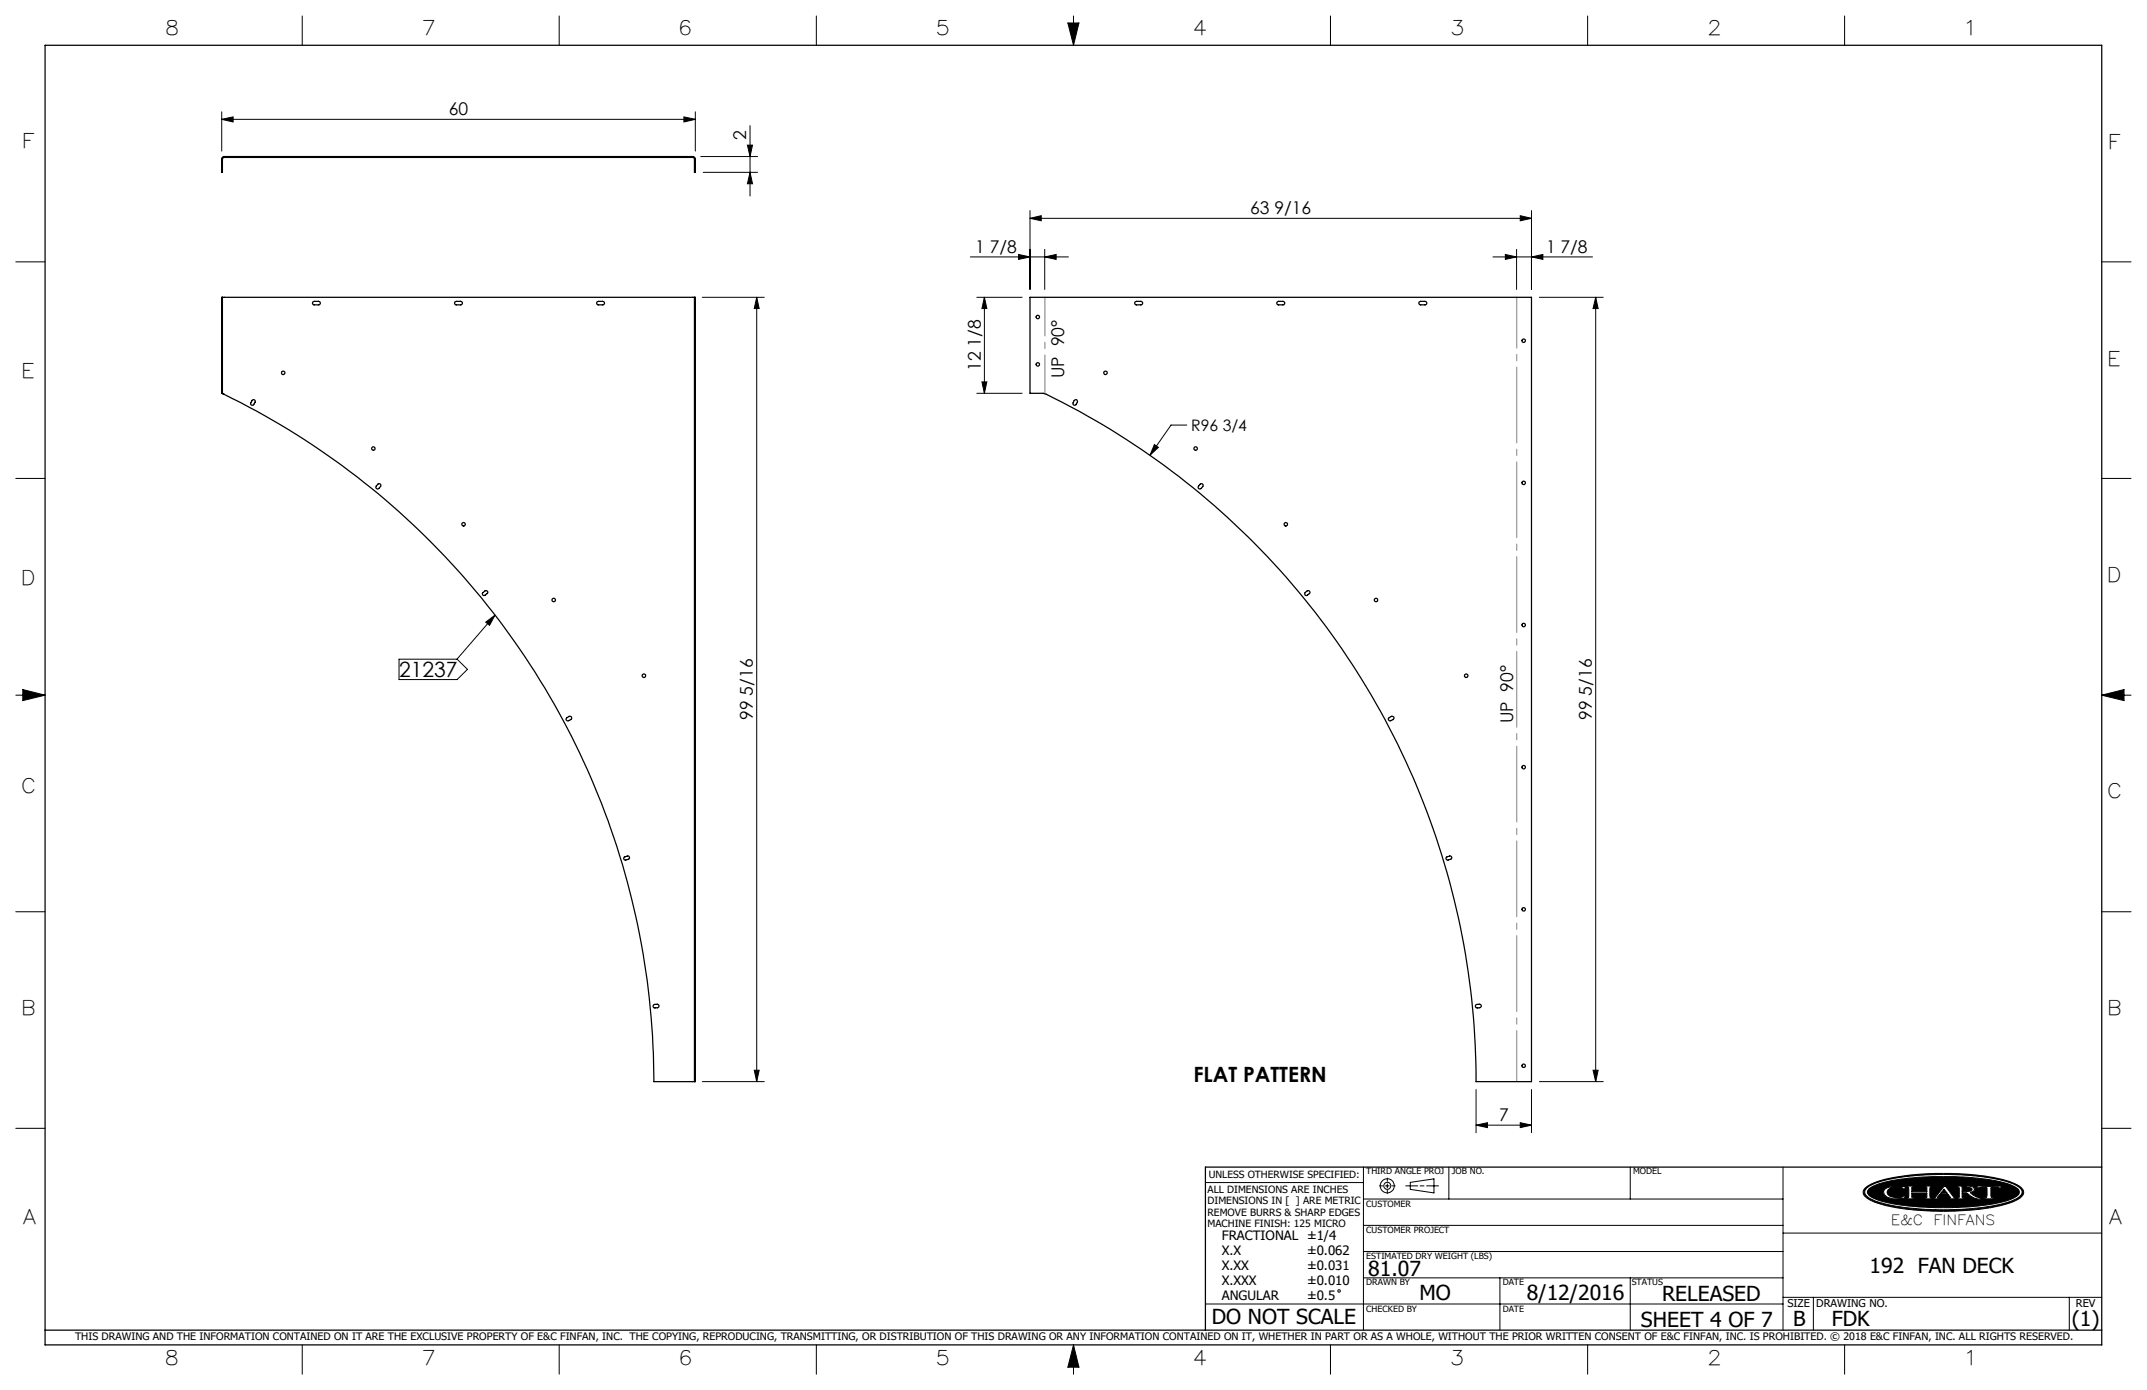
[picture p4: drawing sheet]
<svg xmlns="http://www.w3.org/2000/svg" width="432mm" height="279mm" viewBox="0 0 432 279" stroke-linecap="round" stroke-linejoin="round" font-family="sans-serif">
<g fill="none" stroke="#000" stroke-width=".2">
<path d="M60.8 3.2v5.9M112.5 3.2v5.9M164.2 3.2v5.9M214.8 4.6h2.2l-1.1 4.5zM215.9 3.2v5.9M267.6 3.2v5.9M319.3 3.2v5.9M371 3.2v5.9M44.6 24l2.3-.5v1zM44.6 22.5v7.9M44.6 24h95.2M137.5 23.5l2.3 .5-2.3 .5z"/>
<path d="M139.8 22.5v7.9M140.9 31.5h11.5M141.4 34.6h11M150.3 29.2h1l-.5 2.3zM150.8 25.3v14.1M150.8 34.6l.5 2.3h-1zM3.2 52.6h5.9M141.3 59.8h12.4M152.2 59.8v157.6M152.2 59.8l.5 2.2h-1zM195.2 51.6h19.7M196.5 59.8h9.1"/>
<path d="M198 59.8l.5 2.2h-1zM198 59.8v19.3M204.9 51.2l2.3 .4-2.3 .5zM207.2 43.9l2.2-.5v1zM207.2 42.3v15.9M207.2 43.9h100.8M210.1 51.6l2.3-.4v.9zM210.1 50.1v8.1M300.2 51.6h20.1M302.8 51.2l2.2 .4-2.2 .5zM305 50.1v8.1M305.8 43.4l2.2 .5-2.2 .5z"/>
<path d="M308 51.6l2.3-.4v.9zM308 42.3v15.9M309.6 59.8h12.8M320.9 59.8l.5 2.2h-1zM320.9 59.8v157.6M422.7 52.6h5.9M196.5 79.1h9.1M197.5 76.8h1l-.5 2.3zM3.2 96.2h5.9M232.2 89.4l.8 .5-1.7 1.6zM238.7 85.4h-3.2l-4.2 6.1M422.7 96.2h5.9"/>
<path d="M3.2 139.7h5.9M4.6 138.6l4.5 1.1-4.5 1.1zM80.3 132.5h11.6l2.1 2-2.1 2.1h-11.6zM97.7 125.1l1.9-1.5-1.1 2.1zM99.6 123.6l-7.7 8.9M422.7 139.7h5.9M422.7 139.7l4.5-1.1v2.2zM3.2 183.3h5.9M422.7 183.3h5.9M141.3 217.4h12.4M151.7 215.1h1l-.5 2.3zM296.9 219v8.7"/>
<path d="M308 219v8.7M309.6 217.4h12.8M320.4 215.1h1l-.5 2.3zM3.2 226.8h5.9M242.4 237.7h31.8M274.2 234.6v32.8M277.4 238.4h.7M278.6 238.4h.8M279 236.8v.7M279 238v.8M279 239.3v.6M279.9 238.4h.7"/>
<path d="M282.7 238.4h2.4M283.6 237.7l4.8-.7v2.8l-4.8-.7zM285.6 238.4h.8M286.9 238.4h2.4M291.4 234.6v6.4M296.9 226.2l2.3-.5v1zM296.9 226.2h11.1M305.8 225.7l2.2 .5-2.2 .5zM327.9 234.6v6.4M358.6 234.6v32.8M375.3 238.7a16.2 16.2 0 0 1 7.4-2.3 55.4 55.4 0 0 1 21.3 1.1l1.9 .8a1.36 1.36 0 0 1 1.1 1.1 1.36 1.36 0 0 1-.7 1.4 23 23 0 0 1-9.9 2.4l-.5 .1a53.3 53.3 0 0 1-18.2-1.4 4.1 4.1 0 0 1-3-2 1.17 1.17 0 0 1 .6-1.2zM375.4 238.9a12.3 12.3 0 0 1 6-2.1 59.4 59.4 0 0 1 22.1 .7 4.5 4.5 0 0 1 3.1 1.9 1.36 1.36 0 0 1-.9 1.5 27.8 27.8 0 0 1-10.4 2.1l-1.1 .1a48.8 48.8 0 0 1-17.3-1.8l-1.5-.9a.94 .94 0 0 1 0-1.5z"/>
<path d="M375.8 239a15.4 15.4 0 0 1 7.6-2.1l3.6-.3 3.3-.1a44.5 44.5 0 0 1 14.2 1.7l.8 .4a1.03 1.03 0 0 1 .8 1 1.03 1.03 0 0 1-.8 1 25.5 25.5 0 0 1-9.5 2l-5 .1a43.6 43.6 0 0 1-13.5-1.6l-1.3-.8a.79 .79 0 0 1-.2-1.3zM379 239.1a5 5 0 0 1 3.5-.6h.7l-.2 .6-.5-.4a3.4 3.4 0 0 0-2.8 .4l-.2 .5 .2 .5a3.1 3.1 0 0 0 2.8 .5l.4-.3h.3l-.2 .5-.7 .1a3.6 3.6 0 0 1-3.3-.8l-.2-.6zM383.5 238.4h1.6v.2l-.6 .1v.8h3v-.8l-.5-.1v-.2h1.5v.2l-.3 .1-.1 .4 .1 1.5v.1l.3 .1v.2h-1.5v-.2h.4l.1-.2v-.8h-3v.8l.1 .2h.5v.2h-1.6v-.2l.3-.1 .1-.1v-1.5v-.4l-.4-.1zM391 239l.6 .9h-1.3zM391 238.4h.3l1.7 2.3 .5 .1v.2h-1.6v-.2l.4-.1-.5-.6h-1.7l-.5 .7h.6v.2h-1.5v-.2l.5-.1zM393.6 238.4h2.3l.9 .2 .3 .4-.2 .5-.7 .2 1.2 .9 1.1 .2v.2a4.2 4.2 0 0 1-2.9-1.1l-1-.1v.9l.6 .1v.2h-1.6v-.2h.3l.2-.2v-1.8l-.5-.2zM394.6 238.6h.9l.9 .2 .2 .3-.2 .3-1.8 .1zM397.9 238.3l1 .2 3.7-.1-.3 .5h-.2l-.1-.2h-1.6l.1 1.9 .6 .2v.2h-2.2v-.2l.7-.2v-1.8l-1.6-.1-.2 .2h-.3zM402.1 238.9h.1M422.7 226.8h5.9M274.2 256.9h84.4M274.2 251.6h84.4"/>
<path d="M274.2 246.3h84.4M274.2 241h84.4M301.7 256.9v10.5M327.9 256.9v10.5M358.6 247.9h64.1M60.8 270.3v5.9M112.5 270.3v5.9M164.2 270.3v5.9M215.9 270.3v5.9M215.9 270.3l1.1 4.5h-2.2zM242.4 262.1h116.2M267.6 270.3v5.9"/>
<path d="M319.3 270.3v5.9M358.6 260.8h64.1M364.7 260.8v6.6M371 270.3v5.9M416.2 260.8v6.6"/>
<circle cx="279" cy="238.4" r=".71"/>
<circle cx="279" cy="238.4" r="1.41"/>
<circle cx="269.3" cy="259.5" r=".25"/>
</g>
<g fill="none" stroke="#000" stroke-width=".25">
<path d="M9.1 9.1h413.6v261.2h-413.6zM44.7 31.6l.3-.1h94.4l.4 .4v2.7h-.1v-2.7l-.3-.3h-94.4l-.3 .4v2.6h-.1v-2.7zM44.7 59.8h95M44.7 59.8h-.1v19.3M44.7 59.8v19.3M139.7 59.8h.1v157.6h-.1M139.7 59.8v157.6M207.2 59.8h100.8v157.6h-11.1a153.3 153.3 0 0 0-87.1-138.3h-2.6zM44.6 79.1l.5 .2M44.6 79.1h.1M44.7 79.1l.4 .2M45.1 79.3a153.6 153.6 0 0 1 86.4 138.1h8.2"/>
<path d="M62.9 60.7l1.2-.1a.35 .35 0 0 1 .3 .3 .35 .35 0 0 1-.3 .4h-.9a.36 .36 0 0 1-.3-.6zM91.5 60.7l1.1-.1a.35 .35 0 0 1 .4 .3 .35 .35 0 0 1-.4 .4h-.8a.36 .36 0 0 1-.3-.6zM120.1 60.7l1.1-.1a.35 .35 0 0 1 .4 .3 .35 .35 0 0 1-.4 .4h-.9a.36 .36 0 0 1-.2-.6zM228.3 60.7l1.1-.1a.35 .35 0 0 1 .4 .3 .35 .35 0 0 1-.4 .4h-.8a.34 .34 0 0 1-.4-.2 .34 .34 0 0 1 .1-.4zM256.9 60.7l1.1-.1a.35 .35 0 0 1 .4 .3 .35 .35 0 0 1-.4 .4h-.9a.34 .34 0 0 1-.3-.2 .34 .34 0 0 1 .1-.4zM285.5 60.7l1.1-.1a.35 .35 0 0 1 .3 .3 .35 .35 0 0 1-.3 .4h-.9a.34 .34 0 0 1-.3-.2 .34 .34 0 0 1 .1-.4zM50.7 80.4a.36 .36 0 0 1 .5 0 .36 .36 0 0 1 .1 .5l-.3 .4a.34 .34 0 0 1-.4 .1 .34 .34 0 0 1-.2-.4zM76 97.3a.35 .35 0 0 1 .5 0 .35 .35 0 0 1 0 .5l-.3 .4a.35 .35 0 0 1-.5 0 .35 .35 0 0 1 0-.5zM216 80.5a.36 .36 0 0 1 .5-.1 .36 .36 0 0 1 .2 .5l-.3 .4a.34 .34 0 0 1-.4 .1 .34 .34 0 0 1-.2-.4zM241.4 97.3a.35 .35 0 0 1 .5 0 .35 .35 0 0 1 0 .5l-.3 .4a.35 .35 0 0 1-.5 0 .35 .35 0 0 1 0-.5zM97.1 119.2l.5-.5a.34 .34 0 0 1 .4 .2 .34 .34 0 0 1 0 .4l-.4 .3a.34 .34 0 0 1-.5 0 .34 .34 0 0 1 0-.4zM262.5 119.1l.4-.3a.35 .35 0 0 1 .5 0 .35 .35 0 0 1-.1 .5l-.3 .3a.35 .35 0 0 1-.5 0 .35 .35 0 0 1 0-.5z"/>
<path d="M113.9 144.3l.6-.3a.36 .36 0 0 1 .4 .2 .36 .36 0 0 1-.1 .4l-.4 .3a.34 .34 0 0 1-.5-.1 .34 .34 0 0 1 0-.5zM279.3 144.4l.5-.4a.36 .36 0 0 1 .5 .1 .36 .36 0 0 1-.1 .5l-.5 .3a.35 .35 0 0 1-.4-.1 .35 .35 0 0 1 0-.4zM125.5 172.3l.7-.2a.33 .33 0 0 1 .4 .2 .33 .33 0 0 1-.2 .4l-.5 .2a.34 .34 0 0 1-.4-.2 .34 .34 0 0 1 0-.4zM290.9 172.3l.6-.2a.33 .33 0 0 1 .5 .2 .33 .33 0 0 1-.3 .4l-.4 .2a.34 .34 0 0 1-.4-.2 .34 .34 0 0 1 0-.4zM131.5 202l.7-.1a.35 .35 0 0 1 .3 .3 .35 .35 0 0 1-.3 .4h-.5a.36 .36 0 0 1-.3-.2 .36 .36 0 0 1 .1-.4zM296.9 202l.6-.1a.35 .35 0 0 1 .4 .3 .35 .35 0 0 1-.3 .4h-.5a.36 .36 0 0 1-.3-.2 .36 .36 0 0 1 .1-.4zM422.7 234.6h-180.3v32.8M9.1 267.4h413.6"/>
<circle cx="57" cy="74.9" r=".35"/>
<circle cx="208.7" cy="73.3" r=".34"/>
<circle cx="208.7" cy="63.7" r=".34"/>
<circle cx="222.3" cy="74.9" r=".35"/>
<circle cx="306.4" cy="68.5" r=".34"/>
<circle cx="75.1" cy="90.2" r=".35"/>
<circle cx="240.5" cy="90.2" r=".35"/>
<circle cx="306.4" cy="97.1" r=".34"/>
<circle cx="93.2" cy="105.4" r=".35"/>
<circle cx="258.6" cy="105.4" r=".35"/>
<circle cx="111.4" cy="120.6" r=".34"/>
<circle cx="129.5" cy="135.8" r=".36"/>
<circle cx="276.7" cy="120.6" r=".34"/>
<circle cx="294.9" cy="135.8" r=".35"/>
<circle cx="306.4" cy="125.6" r=".34"/>
<circle cx="306.4" cy="154.2" r=".34"/>
<circle cx="306.4" cy="182.8" r=".34"/>
<circle cx="306.4" cy="214.2" r=".34"/>
</g>
<g fill="#000">
<path d="M383.5 238.4v.2h.3l.1 .2v1.8l-.1 .1-.3 .1v.2h1.6v-.2h-.5l-.1-.2v-.8h3v.9l-.5 .1v.2h1.5v-.2l-.3-.1-.1-.2v-1.6l.1-.3h.3v-.2h-1.5v.2l.5 .1v.8h-3v-.8l.6-.1v-.2zM391 238.4l-1.8 2.3-.5 .1v.2h1.5v-.2h-.6l.5-.7h1.7l.5 .6-.4 .1v.2h1.6v-.2l-.5-.1-1.7-2.3zM393.6 238.4v.2l.5 .2v1.8l-.2 .2h-.3v.2h1.6v-.2l-.6-.1v-.9l1 .1a3.7 3.7 0 0 0 2.9 1.1v-.2a3.4 3.4 0 0 1-2.3-1.1 .68 .68 0 0 0 .8-.2 .68 .68 0 0 0 0-.8l-.7-.3zM397.9 238.3l-.4 .6h.3l.2-.2 1.6 .1v1.8l-.2 .2h-.5v.2h2.2v-.2h-.5l-.2-.3v-1.7l1.6-.1 .1 .2h.2l.3-.5-4 .1zM375.8 239a13.3 13.3 0 0 1 6.5-2l2.7-.3 3.8-.2 7.5 .2a24.3 24.3 0 0 1 9.1 2 1.01 1.01 0 0 1 .7 .9 1.01 1.01 0 0 1-.7 1 21.9 21.9 0 0 1-8.6 1.9l-3.9 .2h-4.1l-3.8-.2a21.2 21.2 0 0 1-8.8-2l-.4-.3-.2-.5zM379.1 239a1.04 1.04 0 0 0 .7 1.7 7 7 0 0 0 3.2 .1l.2-.5h-.3l-.5 .4a2.56 2.56 0 0 1-2.8-.8 1.28 1.28 0 0 1 1.4-1.3h.2a1.49 1.49 0 0 1 1.4 .2l.4 .3 .2-.6h-.6a4.7 4.7 0 0 0-3.5 .5zM375.3 238.7a17.5 17.5 0 0 1 7.8-2.4l5.1-.4h4.8a34.5 34.5 0 0 1 12.5 2.2l.4 .2a1.36 1.36 0 0 1 .9 2 9.1 9.1 0 0 1-5.1 2.2l-.4 .1a58.1 58.1 0 0 1-23.1-.6 5.6 5.6 0 0 1-3.4-1.9v-.8zM375.3 238.9a1.14 1.14 0 0 0 .6 1.9 24 24 0 0 0 9.3 2.1l4.6 .3 3.7-.1a33.7 33.7 0 0 0 11.9-2.1l.4-.2a1.19 1.19 0 0 0 .9-1.2 1.19 1.19 0 0 0-.9-1.1 21.6 21.6 0 0 0-8.8-2.1l-5.1-.3-4.7 .1a30.2 30.2 0 0 0-11.1 2.1z" fill-rule="evenodd"/>
<path d="M215.9 270.3l-1.1 4.5h2.2zM214.8 4.6h2.2l-1.1 4.5zM4.6 138.6l4.5 1.1-4.5 1.1zM422.7 139.7l4.5-1.1v2.2zM391 239l-.7 .9h1.3zM394.6 238.6v.9l1.7-.1a.38 .38 0 0 0 .3-.4 .38 .38 0 0 0-.5-.3z" fill-rule="evenodd"/>
</g>
<path d="M305 59.7v157.7" fill="none" stroke="#808080" stroke-width=".2" stroke-dasharray="15.2 1.3 1.3 1.3" stroke-dashoffset="5"/>
<path d="M210.1 59.7v19.4" fill="none" stroke="#808080" stroke-width=".2" stroke-dasharray="15.2 1.3 1.3 1.3" stroke-dashoffset="7.4"/>
<g fill="#000">
<path d="M232.2 89.4l.8 .5-1.7 1.6zM97.7 125.1l1.9-1.5-1.1 2.1z"/>
<path d="M137.5 23.5l2.3 .5-2.3 .5zM44.6 24l2.3-.5v1z"/>
<path d="M150.8 34.6l.5 2.3h-1zM150.3 29.2h1l-.5 2.3z"/>
<path d="M152.2 59.8l.5 2.2h-1zM151.7 215.1h1l-.5 2.3z"/>
<path d="M198 59.8l.5 2.2h-1zM197.5 76.8h1l-.5 2.3zM320.9 59.8l.5 2.2h-1zM320.4 215.1h1l-.5 2.3z"/>
<path d="M210.1 51.6l2.3-.4v.9zM204.9 51.2l2.3 .4-2.3 .5zM305.8 43.4l2.2 .5-2.2 .5zM207.2 43.9l2.2-.5v1z"/>
<path d="M302.8 51.2l2.2 .4-2.2 .5zM308 51.6l2.3-.4v.9zM296.9 226.2l2.3-.5v1zM305.8 225.7l2.2 .5-2.2 .5z"/>
</g>
<g font-size="4.2">
<text x="80.3" y="136">21237</text>
<text x="240" y="217.4">FLAT PATTERN</text>
<text x="275.2" y="256.5">81.07</text>
<text x="376" y="255.9">192 FAN DECK</text>
<text x="285.5" y="261.4">MO</text>
<text x="307.1" y="261.3">8/12/2016</text>
<text x="334.3" y="261.6">RELEASED</text>
<text x="243.7" y="266.2">DO NOT SCALE</text>
<text x="330" y="266.7">SHEET 4 OF 7</text>
<text x="360.6" y="266.5">B</text>
<text x="368.4" y="266.6">FDK</text>
<text x="416.7" y="266.5">(1)</text>
</g>
<g font-size="4">
<text x="33.6" y="7.1">8</text>
<text x="85.2" y="7.1">7</text>
<text x="137" y="7.1">6</text>
<text x="188.6" y="7.1">5</text>
<text x="240.3" y="7.1">4</text>
<text x="292.1" y="7.1">3</text>
<text x="343.8" y="7.1">2</text>
<text x="395.7" y="7.1">1</text>
<text x="4.9" y="29.8">F</text>
<text x="424.5" y="29.9">F</text>
<text x="4.8" y="76">E</text>
<text x="424.3" y="73.5">E</text>
<text x="4.7" y="117.7">D</text>
<text x="424.2" y="116.9">D</text>
<text x="4.7" y="159.3">C</text>
<text x="424.2" y="160.4">C</text>
<text x="4.8" y="204">B</text>
<text x="424.3" y="204">B</text>
<text x="4.8" y="246.1">A</text>
<text x="424.3" y="246">A</text>
<text x="33.6" y="274.3">8</text>
<text x="85.2" y="274.3">7</text>
<text x="137" y="274.3">6</text>
<text x="188.6" y="274.3">5</text>
<text x="240.3" y="274.3">4</text>
<text x="292.1" y="274.3">3</text>
<text x="343.8" y="274.3">2</text>
<text x="395.8" y="274.3">1</text>
</g>
<g font-size="3.5">
<text x="90.3" y="23.2">60</text>
<text x="150.1" y="28.2" transform="rotate(-90 150.1 28.2)">2</text>
<text x="251.5" y="43.1">63 9/16</text>
<text x="196.1" y="50.9">1 7/8</text>
<text x="310.9" y="50.9">1 7/8</text>
<text x="197.2" y="74.5" transform="rotate(-90 197.2 74.5)">12 1/8</text>
<text x="214" y="76" transform="rotate(-90 214 76)">UP 90°</text>
<text x="151.4" y="144.7" transform="rotate(-90 151.4 144.7)">99 5/16</text>
<text x="304.3" y="145.4" transform="rotate(-90 304.3 145.4)">UP 90°</text>
<text x="320.2" y="144.7" transform="rotate(-90 320.2 144.7)">99 5/16</text>
<text x="301.5" y="225.4">7</text>
</g>
<text font-size="3.2" x="239.6" y="86.6">R96 3/4</text>
<g font-size="2.8">
<text x="380.3" y="246.2">E&amp;C</text>
<text x="388.9" y="246.2">FINFANS</text>
</g>
<g font-size="2.6">
<text x="245.7" y="249.3">FRACTIONAL ±1/4</text>
<text x="245.7" y="252.3">X.X</text>
<text x="245.7" y="255.3">X.XX</text>
<text x="262.9" y="252.3">±0.062</text>
<text x="262.9" y="255.3">±0.031</text>
<text x="245.7" y="258.3">X.XXX</text>
<text x="245.7" y="261.2">ANGULAR</text>
<text x="262.9" y="258.3">±0.010</text>
<text x="262.9" y="261.2">±0.5</text>
</g>
<g font-size="2.2">
<text x="359.5" y="262.8">SIZE</text>
<text x="365.3" y="262.7">DRAWING NO.</text>
<text x="417.5" y="262.8">REV</text>
</g>
<text font-size="2.1" x="15.1" y="269.4">THIS DRAWING AND THE INFORMATION CONTAINED ON IT ARE THE EXCLUSIVE PROPERTY OF E&amp;C FINFAN, INC. THE COPYING, REPRODUCING, TRANSMITTING, OR DISTRIBUTION OF THIS DRAWING OR ANY INFORMATION CONTAINED ON IT, WHETHER IN PART OR AS A WHOLE, WITHOUT THE PRIOR WRITTEN CONSENT OF E&amp;C FINFAN, INC. IS PROHIBITED. © 2018 E&amp;C FINFAN, INC. ALL RIGHTS RESERVED.</text>
<g font-size="2">
<text x="242.9" y="239.7">ALL DIMENSIONS ARE INCHES</text>
<text x="243.1" y="236.8">UNLESS OTHERWISE SPECIFIED:</text>
<text x="242.9" y="242">DIMENSIONS IN [ ] ARE METRIC</text>
<text x="242.9" y="244.3">REMOVE BURRS &amp; SHARP EDGES</text>
<text x="242.9" y="246.6">MACHINE FINISH: 125 MICRO</text>
</g>
<g font-size="1.7">
<text x="274.8" y="236.1">THIRD ANGLE PROJ</text>
<text x="292" y="236.1">JOB NO.</text>
<text x="328.5" y="236.1">MODEL</text>
<text x="274.8" y="242.6">CUSTOMER</text>
<text x="274.8" y="247.8">CUSTOMER PROJECT</text>
<text x="274.8" y="253.1">ESTIMATED DRY WEIGHT (LBS)</text>
<text x="274.8" y="258.4">DRAWN BY</text>
<text x="274.8" y="263.6">CHECKED BY</text>
<text x="302.2" y="263.6">DATE</text>
<text x="302.2" y="258.4">DATE</text>
<text x="328.2" y="258.3">STATUS</text>
</g>
</svg>
